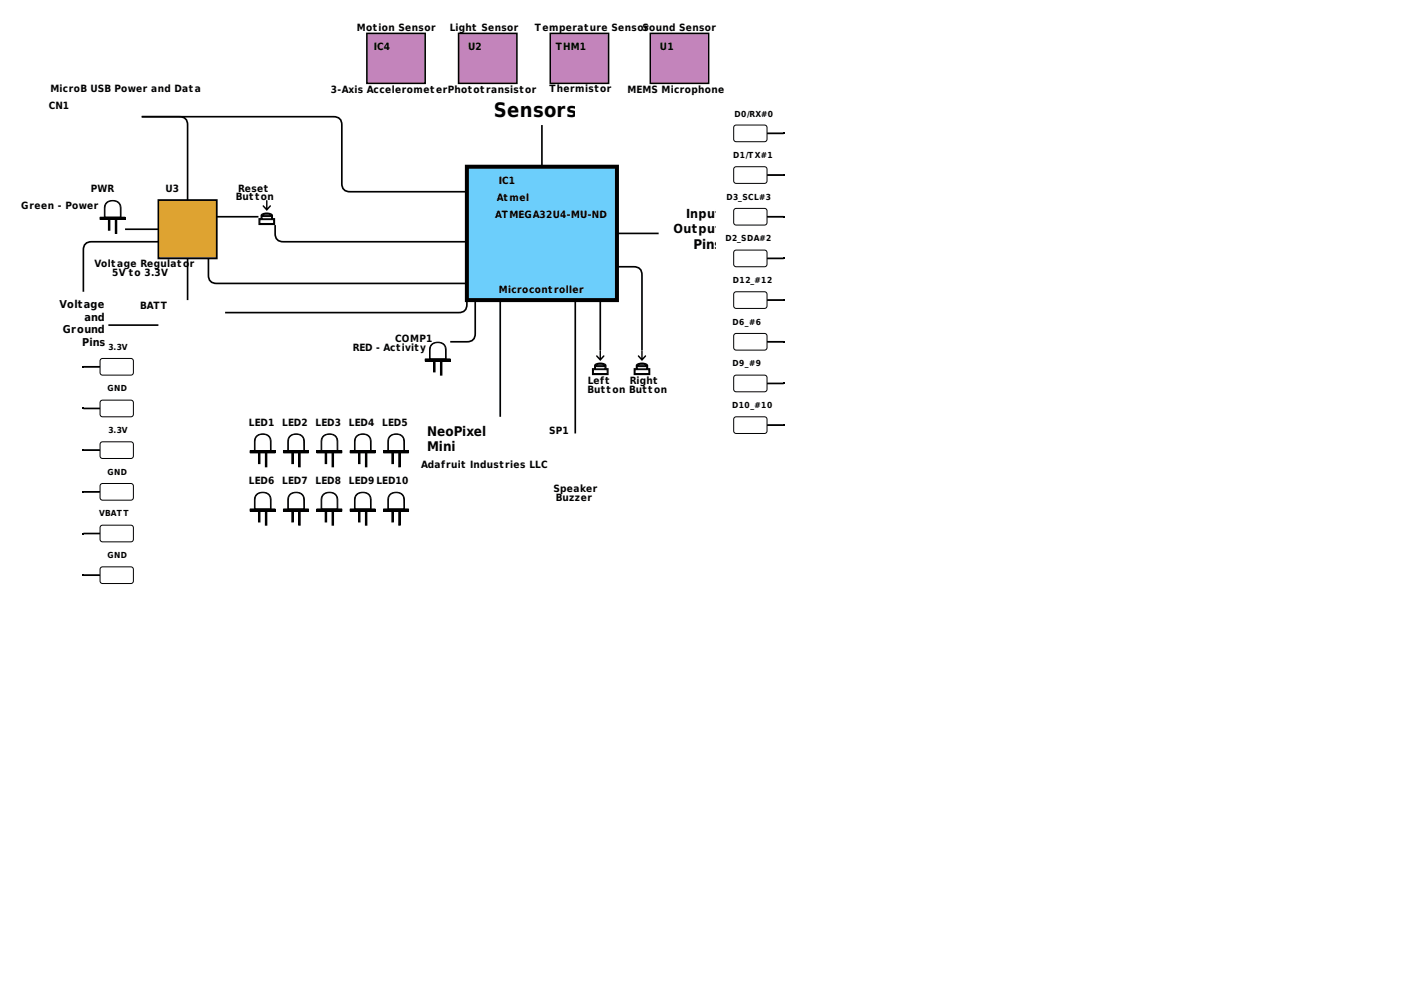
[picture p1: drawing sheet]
<svg xmlns="http://www.w3.org/2000/svg" width="297mm" height="210mm" viewBox="0 0 297 210" stroke-linecap="round" stroke-linejoin="round" font-family="sans-serif">
<path d="M98.8 35.3h31.7v28.2h-31.7z" fill="#6ccefb"/>
<path d="M98.8 35.3h31.7v28.2h-31.7z" fill="none" stroke="#000" stroke-width=".85" stroke-linecap="butt"/>
<path d="M54.3 92.4a1.75 1.75 0 0 1 2.2-.3 1.75 1.75 0 0 1 .7 2.1v1.1h-3.2v-2.2z" fill="#fff"/>
<path d="M52.9 95.3h5.3v.5h-5.3zM54.3 92.2a1.83 1.83 0 0 1 3 1l.1 2.4h-3.6v-2.4l.2-.6zM54.3 92.4a1.75 1.75 0 0 1 2.2-.3 1.75 1.75 0 0 1 .7 2.1v1.1h-3.2v-2.2zM54.7 95.6h.3v2.5h-.3zM56.1 95.7h.4v3.1h-.4z" fill="none" stroke="#000" stroke-width=".21"/>
<path d="M52.9 95.3h5.3v.5h-5.3z" fill="#000"/>
<path d="M54.8 95.6v2.5M56.3 95.7v3.1" fill="none" stroke="#000" stroke-width=".31"/>
<path d="M61.4 92.4a1.75 1.75 0 0 1 2.2-.3 1.75 1.75 0 0 1 .7 2.1v1.1h-3.3v-2.2z" fill="#fff"/>
<path d="M60 95.3h5.3v.5h-5.3zM61.4 92.2a1.83 1.83 0 0 1 3 1v2.4h-3.5v-2.4l.2-.6zM61.4 92.4a1.75 1.75 0 0 1 2.2-.3 1.75 1.75 0 0 1 .7 2.1v1.1h-3.3v-2.2zM61.7 95.6h.4v2.5h-.4zM63.2 95.7h.3v3.1h-.3z" fill="none" stroke="#000" stroke-width=".21"/>
<path d="M60 95.3h5.3v.5h-5.3z" fill="#000"/>
<path d="M61.9 95.6v2.5M63.4 95.7v3.1" fill="none" stroke="#000" stroke-width=".31"/>
<path d="M68.5 92.4a1.75 1.75 0 0 1 2.1-.3 1.75 1.75 0 0 1 .7 2.1v1.1h-3.2v-2.2z" fill="#fff"/>
<path d="M67 95.3h5.3v.5h-5.3zM68.4 92.2a1.83 1.83 0 0 1 3.1 1v2.4h-3.6v-2.4l.2-.6zM68.5 92.4a1.75 1.75 0 0 1 2.1-.3 1.75 1.75 0 0 1 .7 2.1v1.1h-3.2v-2.2zM68.8 95.6h.3v2.5h-.3zM70.3 95.7h.3v3.1h-.3z" fill="none" stroke="#000" stroke-width=".21"/>
<path d="M67 95.3h5.3v.5h-5.3z" fill="#000"/>
<path d="M69 95.6v2.5M70.4 95.7v3.1" fill="none" stroke="#000" stroke-width=".31"/>
<path d="M75.5 92.4a1.75 1.75 0 0 1 2.2-.3 1.75 1.75 0 0 1 .7 2.1v1.1h-3.3l.1-2.2z" fill="#fff"/>
<path d="M74.1 95.3h5.3v.5h-5.3zM75.5 92.2a1.83 1.83 0 0 1 3 1v2.4h-3.5v-2.4l.2-.6zM75.5 92.4a1.75 1.75 0 0 1 2.2-.3 1.75 1.75 0 0 1 .7 2.1v1.1h-3.3l.1-2.2zM75.9 95.6h.3v2.5h-.3zM77.3 95.7h.3v3.1h-.3z" fill="none" stroke="#000" stroke-width=".21"/>
<path d="M74.1 95.3h5.3v.5h-5.3z" fill="#000"/>
<path d="M76 95.6v2.5M77.5 95.7v3.1" fill="none" stroke="#000" stroke-width=".31"/>
<path d="M82.6 92.4a1.75 1.75 0 0 1 2.1-.3 1.75 1.75 0 0 1 .7 2.1v1.1h-3.2v-2.2z" fill="#fff"/>
<path d="M81.1 95.3h5.3v.5h-5.3zM82.5 92.2a1.83 1.83 0 0 1 3.1 1v2.4h-3.6l.1-2.4 .1-.6zM82.6 92.4a1.75 1.75 0 0 1 2.1-.3 1.75 1.75 0 0 1 .7 2.1v1.1h-3.2v-2.2zM82.9 95.6h.3v2.5h-.3zM84.4 95.7h.3v3.1h-.3z" fill="none" stroke="#000" stroke-width=".21"/>
<path d="M81.1 95.3h5.3v.5h-5.3z" fill="#000"/>
<path d="M83.1 95.6v2.5M84.5 95.7v3.1" fill="none" stroke="#000" stroke-width=".31"/>
<path d="M54.3 104.7a1.75 1.75 0 0 1 2.2-.2 1.75 1.75 0 0 1 .7 2v1.2h-3.2v-2.3z" fill="#fff"/>
<path d="M52.9 107.7h5.3v.5h-5.3zM54.3 104.6a1.83 1.83 0 0 1 3 1l.1 2.3h-3.6v-2.3l.2-.7zM54.3 104.7a1.75 1.75 0 0 1 2.2-.2 1.75 1.75 0 0 1 .7 2v1.2h-3.2v-2.3zM54.7 108h.3v2.4h-.3zM56.1 108h.4v3.1h-.4z" fill="none" stroke="#000" stroke-width=".21"/>
<path d="M52.9 107.7h5.3v.5h-5.3z" fill="#000"/>
<path d="M54.8 108v2.4M56.3 108v3.1" fill="none" stroke="#000" stroke-width=".31"/>
<path d="M61.4 104.7a1.75 1.75 0 0 1 2.2-.2 1.75 1.75 0 0 1 .7 2v1.2h-3.3v-2.3z" fill="#fff"/>
<path d="M60 107.7h5.3v.5h-5.3zM61.4 104.6a1.83 1.83 0 0 1 3 1v2.3h-3.5v-2.3l.2-.7zM61.4 104.7a1.75 1.75 0 0 1 2.2-.2 1.75 1.75 0 0 1 .7 2v1.2h-3.3v-2.3zM61.7 108h.4v2.4h-.4zM63.2 108h.3v3.1h-.3z" fill="none" stroke="#000" stroke-width=".21"/>
<path d="M60 107.7h5.3v.5h-5.3z" fill="#000"/>
<path d="M61.9 108v2.4M63.4 108v3.1" fill="none" stroke="#000" stroke-width=".31"/>
<path d="M68.5 104.7a1.75 1.75 0 0 1 2.1-.2 1.75 1.75 0 0 1 .7 2v1.2h-3.2v-2.3z" fill="#fff"/>
<path d="M67 107.7h5.3v.5h-5.3zM68.4 104.6a1.83 1.83 0 0 1 3.1 1v2.3h-3.6v-2.3l.2-.7zM68.5 104.7a1.75 1.75 0 0 1 2.1-.2 1.75 1.75 0 0 1 .7 2v1.2h-3.2v-2.3zM68.8 108h.3v2.4h-.3zM70.3 108h.3v3.1h-.3z" fill="none" stroke="#000" stroke-width=".21"/>
<path d="M67 107.7h5.3v.5h-5.3z" fill="#000"/>
<path d="M69 108v2.4M70.4 108v3.1" fill="none" stroke="#000" stroke-width=".31"/>
<path d="M75.5 104.7a1.75 1.75 0 0 1 2.2-.2 1.75 1.75 0 0 1 .7 2v1.2h-3.3l.1-2.3z" fill="#fff"/>
<path d="M74.1 107.7h5.3v.5h-5.3zM75.5 104.6a1.83 1.83 0 0 1 3 1v2.3h-3.5v-2.3l.2-.7zM75.5 104.7a1.75 1.75 0 0 1 2.2-.2 1.75 1.75 0 0 1 .7 2v1.2h-3.3l.1-2.3zM75.9 108h.3v2.4h-.3zM77.3 108h.3v3.1h-.3z" fill="none" stroke="#000" stroke-width=".21"/>
<path d="M74.1 107.7h5.3v.5h-5.3z" fill="#000"/>
<path d="M76 108v2.4M77.5 108v3.1" fill="none" stroke="#000" stroke-width=".31"/>
<path d="M82.6 104.7a1.75 1.75 0 0 1 2.1-.2 1.75 1.75 0 0 1 .7 2v1.2h-3.2v-2.3z" fill="#fff"/>
<path d="M81.1 107.7h5.3v.5h-5.3zM82.5 104.6a1.83 1.83 0 0 1 3.1 1v2.3h-3.6l.1-2.3 .1-.7zM82.6 104.7a1.75 1.75 0 0 1 2.1-.2 1.75 1.75 0 0 1 .7 2v1.2h-3.2v-2.3zM82.9 108h.3v2.4h-.3zM84.4 108h.3v3.1h-.3z" fill="none" stroke="#000" stroke-width=".21"/>
<path d="M81.1 107.7h5.3v.5h-5.3z" fill="#000"/>
<path d="M83.1 108v2.4M84.5 108v3.1" fill="none" stroke="#000" stroke-width=".31"/>
<path d="M91.4 73a1.75 1.75 0 0 1 2.1-.3 1.75 1.75 0 0 1 .8 2.1v1.1h-3.3v-2.2z" fill="#fff"/>
<path d="M90 75.9h5.2v.5h-5.2zM91.4 72.8a1.83 1.83 0 0 1 3 1v2.4h-3.5v-2.4l.2-.6zM91.4 73a1.75 1.75 0 0 1 2.1-.3 1.75 1.75 0 0 1 .8 2.1v1.1h-3.3v-2.2zM91.7 76.2h.3v2.5h-.3zM93.2 76.3h.3v3.1h-.3z" fill="none" stroke="#000" stroke-width=".21"/>
<path d="M90 75.9h5.2v.5h-5.2z" fill="#000"/>
<path d="M91.9 76.2v2.5M93.3 76.3v3.1" fill="none" stroke="#000" stroke-width=".31"/>
<path d="M22.6 43a1.75 1.75 0 0 1 2.1-.3 1.75 1.75 0 0 1 .8 2.1v1.2h-3.3v-2.3z" fill="#fff"/>
<path d="M21.2 46h5.3v.4h-5.3zM22.6 42.8a1.83 1.83 0 0 1 3 1v2.4h-3.5v-2.4l.2-.6zM22.6 43a1.75 1.75 0 0 1 2.1-.3 1.75 1.75 0 0 1 .8 2.1v1.2h-3.3v-2.3zM22.9 46.3h.3v2.4h-.3zM24.4 46.3h.3v3.1h-.3z" fill="none" stroke="#000" stroke-width=".21"/>
<path d="M21.2 46h5.3v.4h-5.3z" fill="#000"/>
<path d="M23.1 46.3v2.4M24.5 46.3v3.1" fill="none" stroke="#000" stroke-width=".31"/>
<path d="M33.5 42.3h12.4v12.4h-12.4z" fill="#dea331"/>
<path d="M33.5 42.3h12.4v12.4h-12.4z" fill="none" stroke="#000" stroke-width=".37"/>
<path d="M137.6 7.1h12.3v10.5h-12.3z" fill="#c384bb"/>
<path d="M137.6 7.1h12.3v10.5h-12.3z" fill="none" stroke="#000" stroke-width=".32"/>
<path d="M97 7.1h12.4v10.5h-12.4z" fill="#c384bb"/>
<path d="M97 7.1h12.4v10.5h-12.4z" fill="none" stroke="#000" stroke-width=".32"/>
<path d="M77.6 7.1h12.4v10.5h-12.4z" fill="#c384bb"/>
<path d="M77.6 7.1h12.4v10.5h-12.4z" fill="none" stroke="#000" stroke-width=".32"/>
<path d="M116.4 7.1h12.4v10.5h-12.4z" fill="#c384bb"/>
<path d="M116.4 7.1h12.4v10.5h-12.4z" fill="none" stroke="#000" stroke-width=".32"/>
<path d="M55 46.5h2.9v.8h-2.9z" fill="#fff"/>
<path d="M55 46.5h2.9v.8h-2.9z" fill="none" stroke="#000" stroke-width=".21"/>
<path d="M55.4 45.8h2.1v.5h-2.1z" fill="#fff"/>
<path d="M55.4 45.8h2.1v.5h-2.1z" fill="none" stroke="#000" stroke-width=".21"/>
<path d="M55.5 45.5l1.2-.2 .7 .3h-1.9z" fill="#fff"/>
<g fill="none" stroke="#000" stroke-width=".21">
<path d="M155.3 26.7l.5-.2h6.2l.3 .5-.1 2.7-.5 .3-6.2-.1-.3-.4zM155.3 35.5l.5-.2 6.2 .1 .3 .4-.1 2.7-.5 .3-6.2-.1-.3-.4zM162.5 28.2h3.1M162.5 37h3.1M55.5 45.5l1.2-.2 .7 .3h-1.9zM155.3 44.4l.5-.3 6.2 .1 .3 .4-.1 2.8-.5 .2h-6.2l-.3-.5zM155.3 53.2l.5-.3 6.2 .1 .3 .4-.1 2.8-.5 .2h-6.2l-.3-.5zM162.5 45.9h3.1M162.5 54.7h3.1M17.8 77.6h3.2M21.2 76.1l.5-.3 6.3 .1 .2 .5-.1 2.7-.4 .3-6.3-.1-.2-.5zM155.3 62l.5-.3 6.2 .1 .3 .5-.1 2.7-.5 .3-6.2-.1-.3-.5z"/>
<path d="M155.3 70.8l.5-.2h6.2l.3 .5-.1 2.7-.5 .3-6.2-.1-.3-.4zM155.3 79.6l.5-.2h6.2l.3 .5-.1 2.7-.5 .3-6.2-.1-.3-.4zM162.5 63.5h3.1M162.5 72.3h3.1M17.8 86.4h3.2M17.8 95.2h3.2M21.2 84.9l.5-.2h6.3l.2 .5-.1 2.7-.4 .3-6.3-.1-.2-.4zM21.2 93.7l.5-.2 6.3 .1 .2 .4-.1 2.8-.4 .2-6.3-.1-.2-.4zM155.3 88.5l.5-.3 6.2 .1 .3 .4-.1 2.8-.5 .2-6.2-.1-.3-.4zM162.5 81.1h3.1M162.5 90h3.1M17.8 104.1h3.2"/>
<path d="M17.8 112.9h3.2M21.2 102.6l.5-.3 6.3 .1 .2 .4-.1 2.8-.4 .2h-6.3l-.2-.5zM21.2 111.4l.5-.3 6.3 .1 .2 .5-.1 2.7-.4 .3-6.3-.1-.2-.5zM17.8 121.7h3.2M21.2 120.2l.5-.3 6.3 .1 .2 .5-.1 2.7-.4 .3-6.3-.1-.2-.5z"/>
</g>
<g fill="#000">
<path d="M165.6 28h.4v.4h-.4zM165.6 36.9h.4v.3h-.4zM56.3 42.4l.3 .1v1.5l.5-.5 .2 .1-.9 1-.8-1 .2-.1 .5 .5zM165.6 45.7h.4v.3h-.4zM165.6 54.5h.4v.4h-.4zM17.5 77.4h.3v.4h-.3zM165.6 63.3h.4v.4h-.4zM165.6 72.1h.4v.4h-.4zM17.5 86.3h.3v.3h-.3zM17.5 95.1h.3v.3h-.3zM165.6 81h.4v.3h-.4zM165.6 89.8h.4v.3h-.4z"/>
<path d="M17.5 103.9h.3v.3h-.3zM17.5 112.7h.3v.4h-.3zM17.5 121.5h.3v.4h-.3z"/>
<path d="M55.2 45.3l-.1 .8h-.4v1.5h3.5v-1.5h-.4v-.5a1.78 1.78 0 0 0-2.6-.3zM55.5 45.5a1.77 1.77 0 0 1 2 .1h-2.1zM55.4 45.8h2.1v.5h-2.1zM55 46.5h2.9v.8h-2.9z"/>
</g>
<g fill="none" stroke="#000" stroke-width=".35">
<path d="M114.7 26.5v8.8M162.5 28.2h3.1M162.5 37h3.1M26.5 48.5h7M33.5 51.2h-14.1a1.56 1.56 0 0 0-1.8 1.7v8.8M39.7 54.7v8.8M44.1 54.7v3.5a1.56 1.56 0 0 0 1.8 1.8h52.9M45.9 45.9h8.8M58.2 47.6a3.6 3.6 0 0 0 .4 3.1l.4 .3 1 .2h38.8M98.8 40.6h-24.7a1.56 1.56 0 0 1-1.8-1.8v-12.3a1.56 1.56 0 0 0-1.7-1.8h-40.6h7.9a1.56 1.56 0 0 1 1.8 1.8v15.8M98.8 59.5v4.9a1.56 1.56 0 0 1-1.8 1.7h-49.4M130.5 49.4h8.8"/>
<path d="M162.5 45.9h3.1M162.5 54.7h3.1M17.8 77.6h3.2M22.9 68.8h10.6M100.5 63.5v7.1a1.56 1.56 0 0 1-1.7 1.7h-3.6M121.7 63.5v28.2M162.5 63.5h3.1M162.5 72.3h3.1M17.8 86.4h3.2M17.8 95.3h3.2M162.5 81.1h3.1M162.5 90h3.1"/>
<path d="M17.8 104.1h3.2M17.8 112.9h3.2M17.8 121.7h3.2"/>
</g>
<path d="M134.4 78.2h2.9v.8h-2.9z" fill="#fff"/>
<path d="M134.4 78.2h2.9v.8h-2.9z" fill="none" stroke="#000" stroke-width=".21"/>
<path d="M134.8 77.6h2v.4h-2z" fill="#fff"/>
<path d="M134.8 77.6h2v.4h-2z" fill="none" stroke="#000" stroke-width=".21"/>
<path d="M134.9 77.3l1.2-.2 .7 .2-2 .1z" fill="#fff"/>
<path d="M134.9 77.3l1.2-.2 .7 .2-2 .1z" fill="none" stroke="#000" stroke-width=".21"/>
<g fill="#000">
<path d="M135.7 74.1l.3 .2v1.4l.4-.5 .3 .1-.9 1.1-.9-1.1 .3-.1 .5 .5z"/>
<path d="M134.6 77.1l-.1 .8h-.4v1.5h3.5v-1.5h-.5v-.6a1.78 1.78 0 0 0-2.5-.2zM134.9 77.3a1.77 1.77 0 0 1 1.9 .1h-2zM134.8 77.6h2v.5h-2zM134.3 78.2h3v.8h-3z"/>
</g>
<path d="M130.5 56.4h3.6a1.56 1.56 0 0 1 1.7 1.8v15.9" fill="none" stroke="#000" stroke-width=".35"/>
<path d="M125.5 78.2h3v.8h-3z" fill="#fff"/>
<path d="M125.5 78.2h3v.8h-3z" fill="none" stroke="#000" stroke-width=".21"/>
<path d="M126 77.6h2v.4h-2z" fill="#fff"/>
<path d="M126 77.6h2v.4h-2z" fill="none" stroke="#000" stroke-width=".21"/>
<path d="M126.1 77.3l1.2-.2 .7 .2-2 .1z" fill="#fff"/>
<path d="M126.1 77.3l1.2-.2 .7 .2-2 .1z" fill="none" stroke="#000" stroke-width=".21"/>
<g fill="#000">
<path d="M126.9 74.1l.2 .2v1.4l.5-.5 .3 .1-.9 1.1-.9-1.1 .3-.1 .4 .5z"/>
<path d="M125.8 77.1l-.1 .8h-.5v1.5h3.6v-1.5h-.5v-.6a1.78 1.78 0 0 0-2.5-.2zM126.1 77.3a1.77 1.77 0 0 1 1.9 .1h-2zM126 77.6h2v.5h-2zM125.5 78.2h3v.8h-3z"/>
</g>
<path d="M105.8 63.5v24.7M127 63.5v10.6" fill="none" stroke="#000" stroke-width=".35"/>
<text font-size="4.2" x="104.5" y="24.8">Sensors</text>
<g font-size="2.8">
<text x="146.8" y="52.7">Pins</text>
<text x="90.4" y="92.2">NeoPixel</text>
<text x="90.4" y="95.5">Mini</text>
<text x="90.4" y="98.9">RGB LEDs</text>
</g>
<g font-size="2.6">
<text x="145.2" y="46.1">Input</text>
<text x="142.5" y="49.3">Output</text>
</g>
<g font-size="2.3">
<text x="12.6" y="65.2">Voltage</text>
<text x="13.3" y="70.5">Ground</text>
<text x="17.9" y="67.8">and</text>
<text x="17.4" y="73.1">Pins</text>
</g>
<g font-size="2.1">
<text x="75.5" y="6.6">Motion Sensor</text>
<text x="79.1" y="10.7">IC4</text>
<text x="95.2" y="6.6">Light Sensor</text>
<text x="99" y="10.7">U2</text>
<text x="113.2" y="6.6">Temperature SensoSound Sensor</text>
<text x="117.6" y="10.7">THM1</text>
<text x="136.3" y="6.6">r</text>
<text x="139.6" y="10.7">U1</text>
<text x="10.3" y="23">CN1</text>
<text x="10.7" y="19.5">MicroB USB Power and Data</text>
<text x="70" y="19.6">3-Axis AccelerometerPhototransistor</text>
<text x="116.2" y="19.5">Thermistor</text>
<text x="132.7" y="19.6">MEMS Microphone</text>
<text x="19.2" y="40.7">PWR</text>
<text x="35" y="40.7">U3</text>
<text x="50.4" y="40.7">Reset</text>
<text x="105.6" y="38.9">IC1</text>
<text x="4.5" y="44.2">Green - Power</text>
<text x="49.9" y="42.4">Button</text>
<text x="104.8" y="46">ATMEGA32U4-MU-ND</text>
<text x="105.1" y="42.5">Atmel</text>
<text x="20" y="56.5">Voltage Regulato</text>
<text x="23.7" y="58.4">5V to 3.3V</text>
<text x="40.1" y="56.5">r</text>
<text x="29.6" y="65.4">BATT</text>
<text x="105.6" y="61.9">Microcontroller</text>
<text x="74.6" y="74.3">RED - Activity</text>
<text x="83.6" y="72.4">COMP1</text>
<text x="124.3" y="83.1">Button Button</text>
<text x="124.4" y="81.2">Left</text>
<text x="133.3" y="81.2">Right</text>
<text x="52.7" y="90">LED1</text>
<text x="59.7" y="90">LED2</text>
<text x="66.8" y="90">LED3</text>
<text x="73.8" y="90">LED4</text>
<text x="80.9" y="90">LED5</text>
<text x="116.2" y="91.8">SP1</text>
<text x="89.1" y="99">Adafruit Industries LLC</text>
<text x="52.7" y="102.4">LED6</text>
<text x="59.7" y="102.4">LED7</text>
<text x="66.8" y="102.4">LED8</text>
<text x="73.8" y="102.4">LED9 LED10</text>
<text x="117.1" y="104.2">Speaker</text>
<text x="117.6" y="106">Buzzer</text>
</g>
<g font-size="1.8">
<text x="155.4" y="24.7">D0/RX#0</text>
<text x="155.1" y="33.4">D1/T X#1</text>
<text x="153.7" y="42.2">D3_SCL#3</text>
<text x="153.5" y="51.1">D2_SDA#2</text>
<text x="155" y="59.9">D12_#12</text>
<text x="155" y="68.7">D6_#6</text>
<text x="22.9" y="74">3.3V</text>
<text x="155" y="77.5">D9_#9</text>
<text x="22.8" y="82.8">GND</text>
<text x="154.9" y="86.3">D10_#10</text>
<text x="22.9" y="91.6">3.3V</text>
<text x="22.8" y="100.5">GND</text>
<text x="21" y="109.3">VBAT T</text>
<text x="22.8" y="118.1">GND</text>
</g>
</svg>
